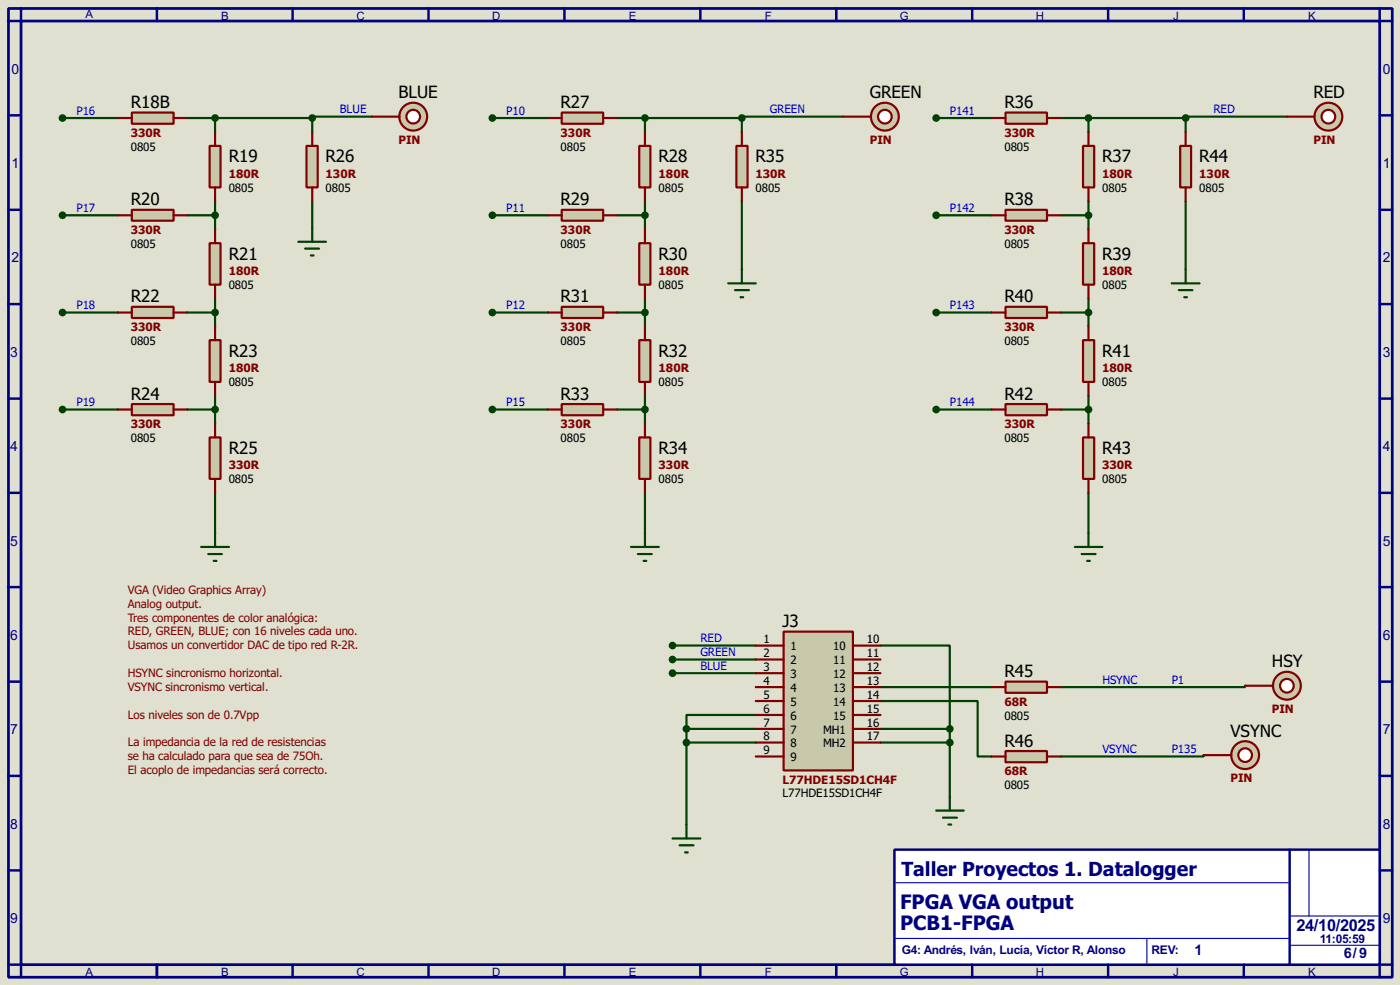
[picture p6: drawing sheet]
<svg xmlns="http://www.w3.org/2000/svg" width="256mm" height="180mm" viewBox="0 0 256 180" stroke-linecap="round" stroke-linejoin="round" font-family="sans-serif">
<path d="M0 0h256.5v180.3h-256.5z" fill="#e0e0d0"/>
<path d="M1.6 1.6h253.5v177.3h-253.5zM3.9 3.9h248.9v172.7h-248.9z" fill="none" stroke="#000080" stroke-width=".5"/>
<path d="M3.9 1.6v2.3h-2.3M28.8 1.6v2.3" fill="none" stroke="#000080" stroke-width=".45"/>
<path d="M163.9 155.5h88.9v21.1h-88.9z" fill="#fff" stroke="#000080" stroke-width=".45"/>
<g fill="none" stroke="#000080" stroke-width=".45">
<path d="M53.6 1.6v2.3M78.5 1.6v2.3M103.4 1.6v2.3M128.3 1.6v2.3M153.2 1.6v2.3M178.1 1.6v2.3M203 1.6v2.3M227.9 1.6v2.3M252.8 1.6v2.3h2.3M1.6 21.1h2.3M1.6 38.4h2.3M252.8 21.1h2.3"/>
<path d="M252.8 38.4h2.3M1.6 55.7h2.3M252.8 55.7h2.3M1.6 73h2.3M252.8 73h2.3M1.6 90.2h2.3M252.8 90.2h2.3M1.6 107.5h2.3M252.8 107.5h2.3M1.6 124.8h2.3M252.8 124.8h2.3M1.6 142h2.3"/>
<path d="M1.6 159.3h2.3M236.3 155.5v21.1M252.8 142h2.3M252.8 159.3h2.3M1.6 176.6h2.3v2.3M28.8 176.6v2.3M53.6 176.6v2.3M78.5 176.6v2.3M103.4 176.6v2.3M128.3 176.6v2.3M153.2 176.6v2.3M178.1 176.6v2.3"/>
<path d="M203 176.6v2.3M227.9 176.6v2.3M255.1 176.6h-2.3v2.3"/>
</g>
<path d="M239.8 155.5v12.2M163.9 171.8h72.4M164.1 161.6h71.9M210.1 171.8v4.8M236.3 167.7h16.2M236.3 173h16.5" fill="none" stroke="#0000c0" stroke-width=".2"/>
<g fill="none" stroke="#004000" stroke-width=".4">
<path d="M11.5 39.4h10.1M11.5 21.6h10.1M34.3 39.4h5.1M34.3 21.6h22.9M39.4 21.6v2.6M39.4 36.9v5.1M57.2 21.6v2.6M57.2 36.9v4.8M68.1 21.4h-10.9v.2M90.2 39.4h10.2M90.2 21.6h10.2M113.1 39.4h5.1"/>
<path d="M113.1 21.6h22.8M118.2 21.6v2.6M118.2 36.9v5.1M135.9 21.6v2.6M135.9 36.9v12.4M154.5 21.4h-18.6v.2M171.5 39.4h10.2M171.5 21.6h10.2M194.4 39.4h5M194.4 21.6h22.8M199.4 21.6v2.6M199.4 36.9v5.1"/>
<path d="M217.2 21.6v2.6M217.2 36.9v12.4M235.8 21.4h-18.6v.2M11.5 57.2h10.1M34.3 57.2h5.1M39.4 54.7v5M90.2 57.2h10.2M113.1 57.2h5.1M118.2 54.7v5M171.5 57.2h10.2M194.4 57.2h5M199.4 54.7v5"/>
<path d="M11.5 75h10.1M34.3 75h5.1M39.4 72.4v5.1M90.2 75h10.2M113.1 75h5.1M118.2 72.4v5.1M171.5 75h10.2M194.4 75h5M199.4 72.4v5.1M39.4 90.2v7.4M118.2 90.2v7.4M199.4 90.2v7.4"/>
<path d="M123.2 118.2h15.3M161.3 118.2h12.7v15.2M123.2 120.7h15.3M123.2 123.2h15.3M125.8 133.4v17.5M125.8 133.4h12.7M125.8 135.9h12.7M138.5 130.9h-12.7v2.5M161.3 128.3h17.8v10.2h2.6M161.3 133.4h12.7M161.3 135.9h12.7M161.3 125.8h20.4"/>
<path d="M174 133.4v12.5M220.5 138.2v.3h-26.1M228.1 125.5v.3h-33.7"/>
</g>
<path d="M24.2 20.6h7.6v2.1h-7.6z" fill="#c8c8aa" stroke="#800000" stroke-width=".4"/>
<path d="M21.6 21.6h2.6M31.8 21.6h2.5" fill="none" stroke="#800000" stroke-width=".4"/>
<path d="M24.2 38.4h7.6v2h-7.6z" fill="#c8c8aa" stroke="#800000" stroke-width=".4"/>
<path d="M21.6 39.4h2.6M31.8 39.4h2.5" fill="none" stroke="#800000" stroke-width=".4"/>
<path d="M24.2 56.2h7.6v2h-7.6z" fill="#c8c8aa" stroke="#800000" stroke-width=".4"/>
<path d="M21.6 57.2h2.6M31.8 57.2h2.5" fill="none" stroke="#800000" stroke-width=".4"/>
<path d="M24.2 74h7.6v2h-7.6z" fill="#c8c8aa" stroke="#800000" stroke-width=".4"/>
<path d="M21.6 75h2.6M31.8 75h2.5" fill="none" stroke="#800000" stroke-width=".4"/>
<path d="M38.4 26.7h2v7.6h-2z" fill="#c8c8aa" stroke="#800000" stroke-width=".4"/>
<path d="M39.4 24.2v2.5M39.4 34.3v2.6" fill="none" stroke="#800000" stroke-width=".4"/>
<path d="M38.4 44.5h2v7.6h-2z" fill="#c8c8aa" stroke="#800000" stroke-width=".4"/>
<path d="M39.4 42v2.5M39.4 52.1v2.6" fill="none" stroke="#800000" stroke-width=".4"/>
<path d="M38.4 62.3h2v7.6h-2z" fill="#c8c8aa" stroke="#800000" stroke-width=".4"/>
<path d="M39.4 59.7v2.6M39.4 69.9v2.5" fill="none" stroke="#800000" stroke-width=".4"/>
<path d="M38.4 80.1h2v7.6h-2z" fill="#c8c8aa" stroke="#800000" stroke-width=".4"/>
<path d="M39.4 77.5v2.6M39.4 87.7v2.5" fill="none" stroke="#800000" stroke-width=".4"/>
<g fill="#004000" stroke="#004000" stroke-width=".4">
<circle cx="39.4" cy="39.4" r=".5"/>
<circle cx="39.4" cy="57.2" r=".5"/>
<circle cx="39.4" cy="75" r=".5"/>
<circle cx="11.4" cy="21.6" r=".5"/>
<circle cx="11.4" cy="39.4" r=".5"/>
<circle cx="11.4" cy="57.2" r=".5"/>
<circle cx="11.4" cy="75" r=".5"/>
</g>
<path d="M56.2 26.7h2v7.6h-2z" fill="#c8c8aa" stroke="#800000" stroke-width=".4"/>
<path d="M57.2 24.2v2.5M57.2 34.3v2.6" fill="none" stroke="#800000" stroke-width=".4"/>
<circle cx="39.4" cy="21.6" r=".5" fill="#004000" stroke="#004000" stroke-width=".4"/>
<circle cx="75.7" cy="21.4" r="2.55" fill="#c8c8aa" stroke="#800000" stroke-width=".4"/>
<circle cx="75.7" cy="21.4" r="1.25" fill="#feffff" stroke="#800000" stroke-width=".4"/>
<path d="M68.1 21.4h5.1" fill="none" stroke="#800000" stroke-width=".4"/>
<circle cx="57.2" cy="21.6" r=".5" fill="#004000" stroke="#004000" stroke-width=".4"/>
<path d="M54.7 44.3h5M55.9 45.5h2.6M57 46.8h.5M57.2 41.7v2.6M39.4 97.6v2.5M36.9 100.1h5.1M38.2 101.4h2.5M39.2 102.7h.5" fill="none" stroke="#004000" stroke-width=".4"/>
<path d="M102.9 20.6h7.6v2.1h-7.6z" fill="#c8c8aa" stroke="#800000" stroke-width=".4"/>
<path d="M100.4 21.6h2.5M110.5 21.6h2.6" fill="none" stroke="#800000" stroke-width=".4"/>
<path d="M102.9 38.4h7.6v2h-7.6z" fill="#c8c8aa" stroke="#800000" stroke-width=".4"/>
<path d="M100.4 39.4h2.5M110.5 39.4h2.6" fill="none" stroke="#800000" stroke-width=".4"/>
<path d="M102.9 56.2h7.6v2h-7.6z" fill="#c8c8aa" stroke="#800000" stroke-width=".4"/>
<path d="M100.4 57.2h2.5M110.5 57.2h2.6" fill="none" stroke="#800000" stroke-width=".4"/>
<path d="M102.9 74h7.6v2h-7.6z" fill="#c8c8aa" stroke="#800000" stroke-width=".4"/>
<path d="M100.4 75h2.5M110.5 75h2.6" fill="none" stroke="#800000" stroke-width=".4"/>
<path d="M117.1 26.7h2.1v7.6h-2.1z" fill="#c8c8aa" stroke="#800000" stroke-width=".4"/>
<path d="M118.2 24.2v2.5M118.2 34.3v2.6" fill="none" stroke="#800000" stroke-width=".4"/>
<path d="M117.1 44.5h2.1v7.6h-2.1z" fill="#c8c8aa" stroke="#800000" stroke-width=".4"/>
<path d="M118.2 42v2.5M118.2 52.1v2.6" fill="none" stroke="#800000" stroke-width=".4"/>
<path d="M117.1 62.3h2.1v7.6h-2.1z" fill="#c8c8aa" stroke="#800000" stroke-width=".4"/>
<path d="M118.2 59.7v2.6M118.2 69.9v2.5" fill="none" stroke="#800000" stroke-width=".4"/>
<path d="M117.1 80.1h2.1v7.6h-2.1z" fill="#c8c8aa" stroke="#800000" stroke-width=".4"/>
<path d="M118.2 77.5v2.6M118.2 87.7v2.5" fill="none" stroke="#800000" stroke-width=".4"/>
<g fill="#004000" stroke="#004000" stroke-width=".4">
<circle cx="118.1" cy="39.4" r=".5"/>
<circle cx="118.1" cy="57.2" r=".5"/>
<circle cx="118.1" cy="75" r=".5"/>
<circle cx="90.2" cy="21.6" r=".5"/>
<circle cx="90.2" cy="39.4" r=".5"/>
<circle cx="90.2" cy="57.2" r=".5"/>
<circle cx="90.2" cy="75" r=".5"/>
</g>
<path d="M134.9 26.7h2.1v7.6h-2.1z" fill="#c8c8aa" stroke="#800000" stroke-width=".4"/>
<path d="M135.9 24.2v2.5M135.9 34.3v2.6" fill="none" stroke="#800000" stroke-width=".4"/>
<circle cx="118.1" cy="21.6" r=".5" fill="#004000" stroke="#004000" stroke-width=".4"/>
<circle cx="162.1" cy="21.4" r="2.55" fill="#c8c8aa" stroke="#800000" stroke-width=".4"/>
<circle cx="162.1" cy="21.4" r="1.25" fill="#feffff" stroke="#800000" stroke-width=".4"/>
<path d="M154.5 21.4h5.1" fill="none" stroke="#800000" stroke-width=".4"/>
<circle cx="135.9" cy="21.6" r=".5" fill="#004000" stroke="#004000" stroke-width=".4"/>
<path d="M133.4 51.9h5.1M134.7 53.1h2.5M135.7 54.4h.5M135.9 49.3v2.6M118.2 97.6v2.5M115.6 100.1h5.1M116.9 101.4h2.5M117.9 102.7h.5" fill="none" stroke="#004000" stroke-width=".4"/>
<path d="M184.2 20.6h7.6v2.1h-7.6z" fill="#c8c8aa" stroke="#800000" stroke-width=".4"/>
<path d="M181.7 21.6h2.5M191.8 21.6h2.6" fill="none" stroke="#800000" stroke-width=".4"/>
<path d="M184.2 38.4h7.6v2h-7.6z" fill="#c8c8aa" stroke="#800000" stroke-width=".4"/>
<path d="M181.7 39.4h2.5M191.8 39.4h2.6" fill="none" stroke="#800000" stroke-width=".4"/>
<path d="M184.2 56.2h7.6v2h-7.6z" fill="#c8c8aa" stroke="#800000" stroke-width=".4"/>
<path d="M181.7 57.2h2.5M191.8 57.2h2.6" fill="none" stroke="#800000" stroke-width=".4"/>
<path d="M184.2 74h7.6v2h-7.6z" fill="#c8c8aa" stroke="#800000" stroke-width=".4"/>
<path d="M181.7 75h2.5M191.8 75h2.6" fill="none" stroke="#800000" stroke-width=".4"/>
<path d="M198.4 26.7h2.1v7.6h-2.1z" fill="#c8c8aa" stroke="#800000" stroke-width=".4"/>
<path d="M199.4 24.2v2.5M199.4 34.3v2.6" fill="none" stroke="#800000" stroke-width=".4"/>
<path d="M198.4 44.5h2.1v7.6h-2.1z" fill="#c8c8aa" stroke="#800000" stroke-width=".4"/>
<path d="M199.4 42v2.5M199.4 52.1v2.6" fill="none" stroke="#800000" stroke-width=".4"/>
<path d="M198.4 62.3h2.1v7.6h-2.1z" fill="#c8c8aa" stroke="#800000" stroke-width=".4"/>
<path d="M199.4 59.7v2.6M199.4 69.9v2.5" fill="none" stroke="#800000" stroke-width=".4"/>
<path d="M198.4 80.1h2.1v7.6h-2.1z" fill="#c8c8aa" stroke="#800000" stroke-width=".4"/>
<path d="M199.4 77.5v2.6M199.4 87.7v2.5" fill="none" stroke="#800000" stroke-width=".4"/>
<g fill="#004000" stroke="#004000" stroke-width=".4">
<circle cx="199.4" cy="39.4" r=".5"/>
<circle cx="199.4" cy="57.2" r=".5"/>
<circle cx="199.4" cy="75" r=".5"/>
<circle cx="171.5" cy="21.6" r=".5"/>
<circle cx="171.5" cy="39.4" r=".5"/>
<circle cx="171.5" cy="57.2" r=".5"/>
</g>
<path d="M216.2 26.7h2v7.6h-2z" fill="#c8c8aa" stroke="#800000" stroke-width=".4"/>
<path d="M217.2 24.2v2.5M217.2 34.3v2.6" fill="none" stroke="#800000" stroke-width=".4"/>
<circle cx="199.4" cy="21.6" r=".5" fill="#004000" stroke="#004000" stroke-width=".4"/>
<circle cx="243.3" cy="21.4" r="2.55" fill="#c8c8aa" stroke="#800000" stroke-width=".4"/>
<circle cx="243.3" cy="21.4" r="1.25" fill="#feffff" stroke="#800000" stroke-width=".4"/>
<path d="M235.8 21.4h5" fill="none" stroke="#800000" stroke-width=".4"/>
<g fill="#004000" stroke="#004000" stroke-width=".4">
<circle cx="217.2" cy="21.6" r=".5"/>
<circle cx="125.7" cy="133.4" r=".5"/>
<circle cx="125.7" cy="135.9" r=".5"/>
<circle cx="174" cy="135.9" r=".5"/>
</g>
<g fill="none" stroke="#004000" stroke-width=".4">
<path d="M214.7 51.9h5.1M216 53.1h2.5M217 54.4h.5M217.2 49.3v2.6M199.4 97.6v2.5M196.9 100.1h5.1M198.2 101.4h2.5M199.2 102.7h.5M123.2 153.5h5.1M124.5 154.7h2.6M125.5 156h.5M125.8 150.9v2.6"/>
<path d="M171.5 148.4h5.1M172.8 149.7h2.5M173.8 150.9h.5M174 145.9v2.5"/>
</g>
<path d="M184.2 137.5h7.6v2h-7.6z" fill="#c8c8aa" stroke="#800000" stroke-width=".4"/>
<path d="M181.7 138.5h2.5M191.8 138.5h2.6" fill="none" stroke="#800000" stroke-width=".4"/>
<path d="M184.2 124.8h7.6v2h-7.6z" fill="#c8c8aa" stroke="#800000" stroke-width=".4"/>
<path d="M181.7 125.8h2.5M191.8 125.8h2.6" fill="none" stroke="#800000" stroke-width=".4"/>
<circle cx="235.7" cy="125.5" r="2.55" fill="#c8c8aa" stroke="#800000" stroke-width=".4"/>
<circle cx="235.7" cy="125.5" r="1.25" fill="#feffff" stroke="#800000" stroke-width=".4"/>
<path d="M228.1 125.5h5.1" fill="none" stroke="#800000" stroke-width=".4"/>
<circle cx="228.1" cy="138.2" r="2.55" fill="#c8c8aa" stroke="#800000" stroke-width=".4"/>
<circle cx="228.1" cy="138.2" r="1.25" fill="#feffff" stroke="#800000" stroke-width=".4"/>
<path d="M220.5 138.2h5.1" fill="none" stroke="#800000" stroke-width=".4"/>
<path d="M143.6 115.6h12.7v25.4h-12.7z" fill-rule="evenodd" fill="#c8c8aa" stroke="#800000" stroke-width=".4"/>
<g fill="none" stroke="#800000" stroke-width=".4">
<path d="M138.5 118.2h5.1M156.3 118.2h5M138.5 120.7h5.1M138.5 123.2h5.1M138.5 125.8h5.1M138.5 128.3h5.1M138.5 130.9h5.1M138.5 133.4h5.1M138.5 135.9h5.1M138.5 138.5h5.1M156.3 120.7h5M156.3 123.2h5"/>
<path d="M156.3 125.8h5M156.3 128.3h5M156.3 130.9h5M156.3 133.4h5M156.3 135.9h5"/>
</g>
<g fill="#004000" stroke="#004000" stroke-width=".4">
<circle cx="123.2" cy="118.2" r=".5"/>
<circle cx="123.2" cy="120.7" r=".5"/>
<circle cx="123.2" cy="123.2" r=".5"/>
<circle cx="174" cy="133.4" r=".5"/>
<circle cx="171.5" cy="75" r=".5"/>
</g>
<g font-size="4.4" fill="#000080">
<text x="164.9" y="166.5">FPGA VGA output</text>
<text x="164.9" y="170.3">PCB1-FPGA</text>
</g>
<text font-size="4.3" fill="#000080" x="165.2" y="160.3">Taller Proyectos 1. Datalogger</text>
<g font-size="3.8">
<text x="73" y="18">BLUE</text>
<text x="159.4" y="18">GREEN</text>
<text x="240.6" y="18">RED</text>
<text x="24" y="19.8">R18B</text>
<text x="102.7" y="19.8">R27</text>
<text x="184" y="19.8">R36</text>
<text x="41.9" y="29.7">R19</text>
<text x="59.7" y="29.7">R26</text>
<text x="120.7" y="29.7">R28</text>
<text x="138.4" y="29.7">R35</text>
<text x="201.9" y="29.7">R37</text>
<text x="219.7" y="29.7">R44</text>
<text x="24" y="37.6">R20</text>
<text x="102.7" y="37.6">R29</text>
<text x="184" y="37.6">R38</text>
<text x="41.9" y="47.5">R21</text>
<text x="120.7" y="47.5">R30</text>
<text x="201.9" y="47.5">R39</text>
<text x="24" y="55.4">R22</text>
<text x="102.7" y="55.4">R31</text>
<text x="184" y="55.4">R40</text>
<text x="41.9" y="65.3">R23</text>
<text x="120.7" y="65.3">R32</text>
<text x="201.9" y="65.3">R41</text>
<text x="24" y="73.2">R24</text>
<text x="102.7" y="73.2">R33</text>
<text x="184" y="73.2">R42</text>
<text x="41.9" y="83.1">R25</text>
<text x="120.7" y="83.1">R34</text>
<text x="201.9" y="83.1">R43</text>
<text x="143.4" y="114.8">J3</text>
<text x="184" y="124">R45</text>
<text x="233" y="122.2">HSY</text>
<text x="184" y="136.7">R46</text>
<text x="225.4" y="134.9">VSYNC</text>
</g>
<text font-size="3.4" fill="#000080" x="237.5" y="170.3">24/10/2025</text>
<g font-size="3" fill="#000080">
<text x="218.8" y="174.8">1</text>
<text x="246.2" y="175.3">6/9</text>
</g>
<g font-size="2.9" fill="#000080">
<text x="2.1" y="13.5">0</text>
<text x="253.4" y="13.5">0</text>
<text x="2.1" y="30.7">1</text>
<text x="253.4" y="30.7">1</text>
<text x="2.1" y="48">2</text>
<text x="253.4" y="48">2</text>
<text x="1.9" y="65.3">3</text>
<text x="253.4" y="65.3">3</text>
<text x="1.9" y="82.5">4</text>
<text x="253.4" y="82.5">4</text>
<text x="1.9" y="99.9">5</text>
<text x="253.4" y="99.9">5</text>
<text x="1.9" y="117.1">6</text>
<text x="253.4" y="117.1">6</text>
<text x="1.9" y="134.4">7</text>
<text x="253.4" y="134.4">7</text>
<text x="1.9" y="151.7">8</text>
<text x="253.4" y="151.7">8</text>
<text x="1.9" y="168.9">9</text>
<text x="253.4" y="168.9">9</text>
</g>
<g font-size="2.6" fill="#00f">
<text x="14" y="21">P16</text>
<text x="62.3" y="20.8">BLUE</text>
<text x="92.8" y="21">P10</text>
<text x="141" y="20.8">GREEN</text>
<text x="174" y="21">P141</text>
<text x="222.3" y="20.8">RED</text>
<text x="14" y="38.8">P17</text>
<text x="92.8" y="38.8">P11</text>
<text x="174" y="38.8">P142</text>
<text x="14" y="56.6">P18</text>
<text x="92.8" y="56.6">P12</text>
<text x="174" y="56.6">P143</text>
<text x="14" y="74.4">P19</text>
<text x="92.8" y="74.4">P15</text>
<text x="174" y="74.4">P144</text>
<text x="128.3" y="117.6">RED</text>
<text x="128.3" y="120.1">GREEN</text>
<text x="128.3" y="122.6">BLUE</text>
<text x="202" y="125.2">HSYNC</text>
<text x="214.7" y="125.2">P1</text>
<text x="202" y="137.9">VSYNC</text>
<text x="214.7" y="137.9">P135</text>
</g>
<g font-size="2.6" fill="#800000">
<text x="24" y="25">330R</text>
<text x="73" y="26.3">PIN</text>
<text x="102.7" y="25">330R</text>
<text x="159.4" y="26.3">PIN</text>
<text x="184" y="25">330R</text>
<text x="240.6" y="26.3">PIN</text>
<text x="41.9" y="32.5">180R</text>
<text x="59.7" y="32.5">130R</text>
<text x="120.7" y="32.5">180R</text>
<text x="138.4" y="32.5">130R</text>
<text x="201.9" y="32.5">180R</text>
<text x="219.7" y="32.5">130R</text>
<text x="24" y="42.8">330R</text>
<text x="102.7" y="42.8">330R</text>
<text x="184" y="42.8">330R</text>
<text x="41.9" y="50.3">180R</text>
<text x="120.7" y="50.3">180R</text>
<text x="201.9" y="50.3">180R</text>
<text x="24" y="60.6">330R</text>
<text x="102.7" y="60.6">330R</text>
<text x="184" y="60.6">330R</text>
<text x="41.9" y="68.1">180R</text>
<text x="120.7" y="68.1">180R</text>
<text x="201.9" y="68.1">180R</text>
<text x="24" y="78.4">330R</text>
<text x="102.7" y="78.4">330R</text>
<text x="184" y="78.4">330R</text>
<text x="41.9" y="85.9">330R</text>
<text x="120.7" y="85.9">330R</text>
<text x="201.9" y="85.9">330R</text>
<text x="23.4" y="108.7">VGA (Video Graphics Array)</text>
<text x="23.4" y="111.2">Analog output.</text>
<text x="23.4" y="113.8">Tres componentes de color analógica:</text>
<text x="23.4" y="116.3">RED, GREEN, BLUE; con 16 niveles cada uno.</text>
<text x="23.4" y="118.8">Usamos un convertidor DAC de tipo red R-2R.</text>
<text x="23.4" y="123.9">HSYNC sincronismo horizontal.</text>
<text x="23.4" y="126.5">VSYNC sincronismo vertical.</text>
<text x="23.4" y="131.5">Los niveles son de 0.7Vpp</text>
<text x="184" y="129.2">68R</text>
<text x="233" y="130.5">PIN</text>
<text x="23.4" y="136.6">La impedancia de la red de resistencias</text>
<text x="23.4" y="139.2">se ha calculado para que sea de 75Oh.</text>
<text x="23.4" y="141.7">El acoplo de impedancias será correcto.</text>
<text x="143.4" y="143.4">L77HDE15SD1CH4F</text>
<text x="184" y="141.9">68R</text>
<text x="225.4" y="143.2">PIN</text>
</g>
<g font-size="2.6">
<text x="24" y="27.6">0805</text>
<text x="102.7" y="27.6">0805</text>
<text x="184" y="27.6">0805</text>
<text x="41.9" y="35.1">0805</text>
<text x="59.7" y="35.1">0805</text>
<text x="120.7" y="35.1">0805</text>
<text x="138.4" y="35.1">0805</text>
<text x="201.9" y="35.1">0805</text>
<text x="219.7" y="35.1">0805</text>
<text x="24" y="45.4">0805</text>
<text x="102.7" y="45.4">0805</text>
<text x="184" y="45.4">0805</text>
<text x="41.9" y="52.9">0805</text>
<text x="120.7" y="52.9">0805</text>
<text x="201.9" y="52.9">0805</text>
<text x="24" y="63.1">0805</text>
<text x="102.7" y="63.1">0805</text>
<text x="184" y="63.1">0805</text>
<text x="41.9" y="70.6">0805</text>
<text x="120.7" y="70.6">0805</text>
<text x="201.9" y="70.6">0805</text>
<text x="24" y="80.9">0805</text>
<text x="102.7" y="80.9">0805</text>
<text x="184" y="80.9">0805</text>
<text x="41.9" y="88.4">0805</text>
<text x="120.7" y="88.4">0805</text>
<text x="201.9" y="88.4">0805</text>
<text x="139.9" y="117.8">1</text>
<text x="144.8" y="119.1">1</text>
<text x="152.7" y="119.1">10</text>
<text x="158.8" y="117.8">10</text>
<text x="139.9" y="120.3">2</text>
<text x="139.9" y="122.8">3</text>
<text x="139.9" y="125.4">4</text>
<text x="144.8" y="121.6">2</text>
<text x="144.8" y="124.1">3</text>
<text x="152.7" y="121.6">11</text>
<text x="152.7" y="124.1">12</text>
<text x="158.8" y="120.3">11</text>
<text x="158.8" y="122.8">12</text>
<text x="158.8" y="125.4">13</text>
<text x="139.9" y="127.9">5</text>
<text x="139.9" y="130.5">6</text>
<text x="144.8" y="126.7">4</text>
<text x="144.8" y="129.2">5</text>
<text x="144.8" y="131.8">6</text>
<text x="152.7" y="126.7">13</text>
<text x="152.7" y="129.2">14</text>
<text x="152.7" y="131.8">15</text>
<text x="158.8" y="127.9">14</text>
<text x="158.8" y="130.5">15</text>
<text x="184" y="131.7">0805</text>
<text x="139.9" y="133">7</text>
<text x="139.9" y="135.5">8</text>
<text x="144.8" y="134.3">7</text>
<text x="144.8" y="136.8">8</text>
<text x="150.8" y="134.3">MH1</text>
<text x="150.8" y="136.8">MH2</text>
<text x="158.8" y="133">16</text>
<text x="158.8" y="135.5">17</text>
<text x="139.9" y="138.1">9</text>
<text x="144.8" y="139.4">9</text>
<text x="143.4" y="146">L77HDE15SD1CH4F</text>
<text x="184" y="144.4">0805</text>
</g>
<g font-size="2.5" fill="#000080">
<text x="241.8" y="172.6">11:05:59</text>
<text x="165.2" y="174.6">G4: Andrés, Iván, Lucía, Víctor R, Alonso</text>
<text x="210.9" y="174.6">REV:</text>
</g>
<g font-size="2.4" fill="#000080">
<text x="15.6" y="3.4">A</text>
<text x="40.5" y="3.6">B</text>
<text x="65.3" y="3.6">C</text>
<text x="90.2" y="3.6">D</text>
<text x="115.2" y="3.6">E</text>
<text x="140.1" y="3.6">F</text>
<text x="164.8" y="3.6">G</text>
<text x="189.8" y="3.6">H</text>
<text x="214.9" y="3.6">J</text>
<text x="239.6" y="3.6">K</text>
<text x="15.6" y="178.7">A</text>
<text x="40.5" y="178.7">B</text>
<text x="65.3" y="178.7">C</text>
<text x="90.2" y="178.7">D</text>
<text x="115.2" y="178.7">E</text>
<text x="140.1" y="178.7">F</text>
<text x="164.8" y="178.7">G</text>
<text x="189.8" y="178.7">H</text>
<text x="214.9" y="178.7">J</text>
<text x="239.6" y="178.7">K</text>
</g>
</svg>
